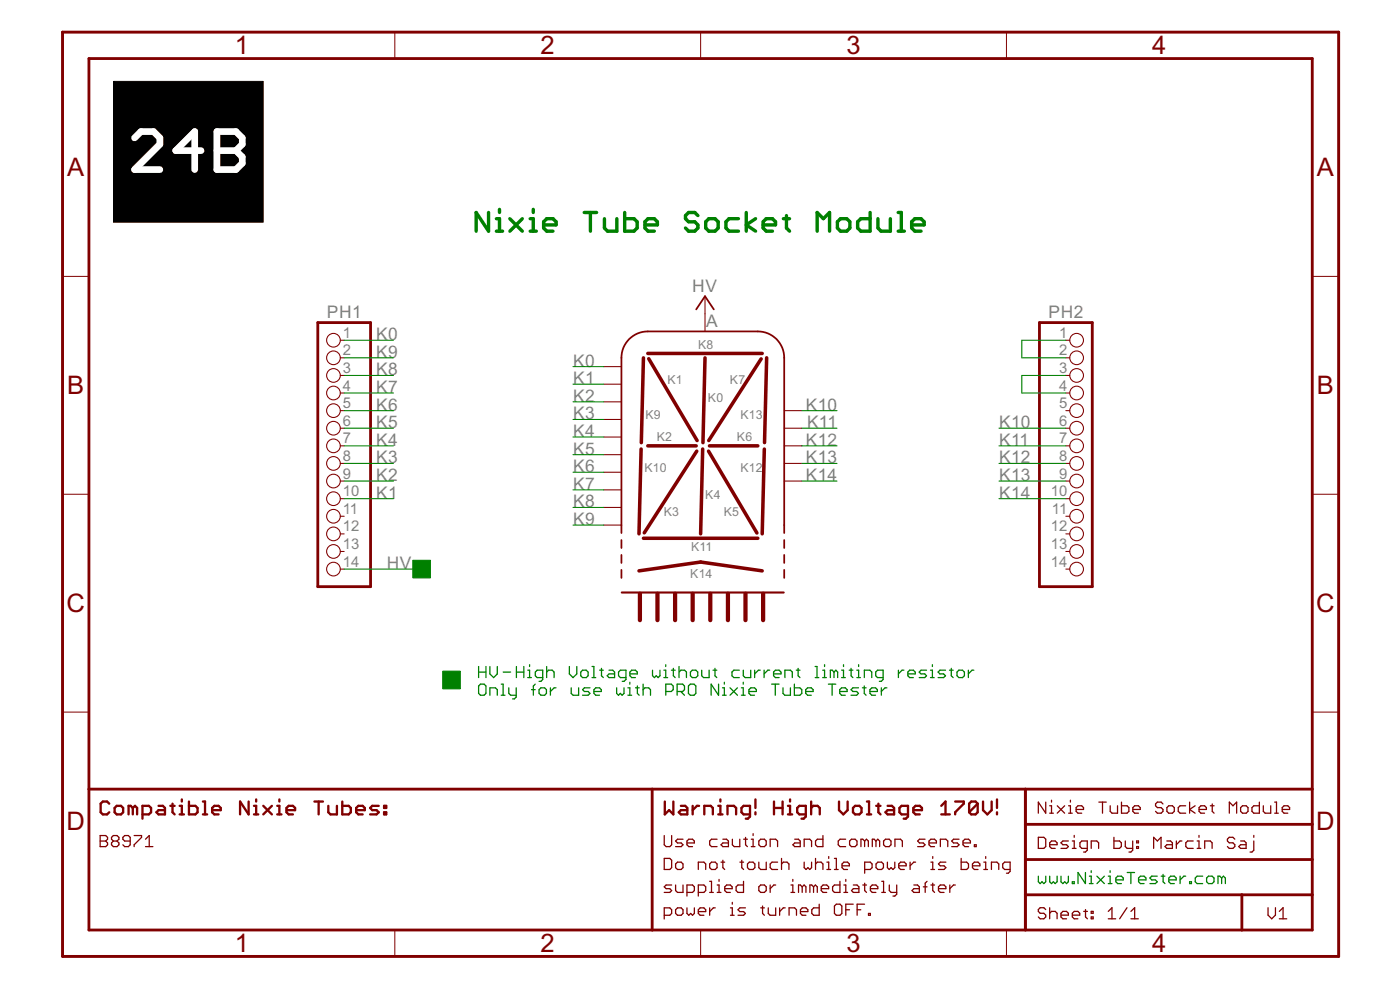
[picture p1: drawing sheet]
<svg xmlns="http://www.w3.org/2000/svg" width="420mm" height="297mm" viewBox="0 0 420 297" stroke-linecap="round" stroke-linejoin="round" font-family="sans-serif">
<path d="M18.8 9.6h383v277.4h-383zM26.7 17.6h367.1v261.4h-367.1zM95.4 96.8h15.8v79.2h-15.8zM312 96.8h15.8v79.2h-15.8zM26.7 236.8h367.1M195.7 236.8v42.2M307.7 236.8v42.2M307.7 247.3h86.1M307.7 257.9h86.1M307.7 268.5h86.1M372.7 268.5v10.5" fill="none" stroke="#800000" stroke-width=".85"/>
<g fill="none" stroke="#800000" stroke-width=".38">
<path d="M30.1 252.3h1.6M30.1 250.7h1.6l.6 .5v.6l-.6 .5 .6 .6v.6l-.6 .5h-1.6zM34 252.3h1.1M34 252.3l-.5 .6v.6l.5 .5h1.1l.6-.5v-.6l-.6-.6M34 252.3l-.5-.5v-.6l.5-.5h1.1l.6 .5v.6l-.6 .5M39.1 252.3h-1.7l-.5-.5v-.6l.5-.5h1.1l.6 .5v2.3l-.6 .5h-1.1l-.5-.5M40.3 250.7h2.2v.5l-2.2 2.3v.5M43.7 254h2.2M43.7 251.8l1.1-1.1v3.3M199.3 250.7v2.8l.6 .5h1.1l.6-.5v-2.8M199.3 257.6h1.7l.6 .5v2.2l-.6 .6h-1.7zM202.8 259.2l.5-.5h1.1l.6 .5v1.1l-.6 .6h-1.1l-.5-.6z"/>
<path d="M205 251.8h-1.7l-.5 .5 .5 .6h1.1l.6 .6-.6 .5h-1.6M206.2 252.9h2.2v-.6l-.6-.5h-1.1l-.5 .5v1.2l.5 .5h1.1M213 259.2l.5-.5h1.2l.5 .5v1.1l-.5 .6h-1.2l-.5-.6zM215.2 251.8h-1.7l-.5 .5v1.2l.5 .5h1.7M216.4 258.7h1.1M216.9 251.8h1.1l.6 .5v1.7h-1.7l-.5-.5 .5-.6h1.7M216.9 258.1v2.2l.6 .6M219.8 251.8v1.7l.5 .5h1.7v-2.2M222.1 258.7h1.1M222.6 258.1v2.2l.6 .6M223.2 251.8h1.1M223.8 251.2v2.3l.5 .5"/>
<path d="M224.3 259.2l.6-.5h1.1l.5 .5v1.1l-.5 .6h-1.1l-.6-.6zM225.5 254h1.1M225.5 251.8h.5v2.2M226 250.1v.6M227.7 252.3l.6-.5h1.1l.6 .5v1.2l-.6 .5h-1.1l-.6-.5zM227.7 258.7v1.6l.6 .6h1.7v-2.2M231.1 254v-2.2h1.7l.6 .5v1.7M233.4 258.7h-1.7l-.6 .5v1.1l.6 .6h1.7M234.5 259.2l.6-.5h1.1l.6 .5v1.7M234.5 257.6v3.3M238.5 251.8h1.1l.6 .5v1.7h-1.7l-.5-.5 .5-.6h1.7M241.3 254v-2.2h1.7l.6 .5v1.7"/>
<path d="M241.3 258.7v1.6l.6 .6 .6-.6 .5 .6 .6-.6v-1.6M244.8 259.2l.5-.5h1.1l.6 .5v1.7M244.8 257.6v3.3M247 250.7v3.3h-1.7l-.5-.5v-1.2l.5-.5h1.7M248.2 258.7h.5v2.2M248.7 257v.6M250.4 257.6h.6v3.3M252.7 259.8h2.2v-.6l-.5-.5h-1.1l-.6 .5v1.1l.6 .6h1.1M253.8 251.8h-1.7l-.5 .5v1.2l.5 .5h1.7M255 252.3l.5-.5h1.1l.6 .5v1.2l-.6 .5h-1.1l-.5-.5zM259.5 252.3l-.6-.5h-.5v2.2M259.5 252.3v1.7"/>
<path d="M259.5 252.3l.5-.5 .6 .5v1.7M262.9 252.3l-.6-.5h-.5v2.2M262.9 252.3v1.7M262.9 252.3l.5-.5 .6 .5v1.7M263.5 258.7h1.1l.5 .5v1.1l-.5 .6h-1.1l-.6-.6v-1.1zM265.2 252.3l.5-.5h1.1l.6 .5v1.2l-.6 .5h-1.1l-.5-.5zM266.3 258.7v1.6l.6 .6 .5-.6 .6 .6 .5-.6v-1.6M268.6 254v-2.2h1.7l.5 .5v1.7M269.7 259.8h2.2v-.6l-.5-.5h-1.1l-.6 .5v1.1l.6 .6h1.1M273.1 258.7v2.2M274.8 258.7h-.6l-1.1 1.1M277.6 251.8h-1.7l-.5 .5 .5 .6h1.2l.5 .6-.5 .5h-1.7"/>
<path d="M278.8 252.9h2.2v-.6l-.5-.5h-1.1l-.6 .5v1.2l.6 .5h1.1M279.4 258.7h.5v2.2M279.9 257v.6M282.2 254v-2.2h1.7l.5 .5v1.7M283.9 258.7h-1.7l-.6 .5 .6 .6h1.1l.6 .5-.6 .6h-1.7M287.8 251.8h-1.6l-.6 .5 .6 .6h1.1l.5 .6-.5 .5h-1.7M288.5 257.6v3.3h1.6l.6-.6v-1.1l-.6-.5h-1.6M289 252.9h2.2v-.6l-.5-.5h-1.1l-.6 .5v1.2l.6 .5h1.1M291.8 259.8h2.3v-.6l-.6-.5h-1.1l-.6 .5v1.1l.6 .6h1.1M292.4 253.5h.6v.5h-.6zM295.3 258.7h.5v2.2M295.8 257v.6"/>
<path d="M311.6 251.2h1.7l.5 .6v2.2l-.5 .6h-1.7zM313.8 240.7v3.3l-2.2-3.3v3.3M315 241.8h.6v2.2M315 244h1.1M315 253.4h2.2v-.5l-.5-.6h-1.1l-.6 .6v1.1l.6 .6h1.1M315.6 240.1v.6M317.3 241.8l2.2 2.2M319.5 241.8l-2.2 2.2M320.6 252.3h-1.6l-.6 .6 .6 .5h1.1l.5 .6-.5 .6h-1.7M320.7 241.8h.5v2.2M320.7 244h1.1M321.2 240.1v.6"/>
<path d="M321.8 254.6h1.1M321.8 252.3h.6v2.3M322.4 250.7v.5M323 242.9h2.2v-.6l-.6-.5h-1.1l-.5 .5v1.1l.5 .6h1.1M326.3 254.6h-1.6l-.6-.6v-1.1l.6-.6h1.6v2.8l-.5 .6h-.6M327.5 254.6v-2.3h1.7l.5 .6v1.7M329.8 240.7h2.2M330.9 240.7v3.3M333.2 241.8v1.6l.5 .6h1.7v-2.2M334.3 251.2v3.4h1.7l.5-.6v-1.1l-.5-.6h-1.7M336.6 240.7v3.3h1.6l.6-.6v-1.1l-.6-.5h-1.6M337.7 252.3v1.7l.6 .6h1.6"/>
<path d="M339.9 252.3v2.8l-.5 .6h-.6M340 242.9h2.2v-.6l-.5-.5h-1.2l-.5 .5v1.1l.5 .6h1.2M341.1 254h.6v.6h-.6zM341.1 252.3h.6v.6h-.6zM346.2 254.6v-3.4l1.1 1.1 1.1-1.1v3.4M349 241.2l-.5-.5h-1.2l-.5 .5v.6l.5 .5h1.2l.5 .6v.5l-.5 .6h-1.2l-.5-.6M350.2 252.3h1.1l.6 .6v1.7h-1.7l-.6-.6 .6-.6h1.7M350.8 241.8h1.1l.5 .5v1.1l-.5 .6h-1.1l-.6-.6v-1.1zM353 252.3v2.3M354.7 252.3h-.6l-1.1 1.1M355.8 241.8h-1.6l-.6 .5v1.1l.6 .6h1.6M357 240.7v3.3"/>
<path d="M358.1 252.3h-1.7l-.5 .6v1.1l.5 .6h1.7M358.7 241.8l-1.7 1.1 1.7 1.1M359.3 252.3h.5v2.3M359.3 254.6h1.1M359.8 250.7v.5M359.9 242.9h2.2v-.6l-.6-.5h-1.1l-.5 .5v1.1l.5 .6h1.1M361.5 254.6v-2.3h1.7l.6 .6v1.7M363.2 241.8h1.2M363.8 241.2v2.2l.6 .6M368.9 244v-3.3l1.1 1.1 1.1-1.1v3.3M370.6 251.8l-.6-.6h-1.1l-.5 .6v.5l.5 .6h1.1l.6 .5v.6l-.6 .6h-1.1l-.5-.6M372.3 242.3l.6-.5h1.1l.5 .5v1.1l-.5 .6h-1.1l-.6-.6z"/>
<path d="M372.3 252.3h1.1l.6 .6v1.7h-1.7l-.5-.6 .5-.6h1.7M376.3 252.3v2.8l-.6 .6h-.5M376.3 250.7v.5M378 240.7v3.3h-1.7l-.6-.6v-1.1l.6-.5h1.7M379.1 241.8v1.6l.6 .6h1.7v-2.2M382.5 244h1.1M382.5 240.7h.6v3.3M384.8 242.9h2.2v-.6l-.5-.5h-1.1l-.6 .5v1.1l.6 .6h1.1M199.3 274.6h1.7l.6-.5v-1.1l-.6-.6h-1.7v3.3M201.6 265.5h-1.7l-.6 .6 .6 .5h1.1l.6 .6-.6 .6h-1.7M202.8 265.5v1.7l.5 .6h1.7v-2.3M203.3 272.4h1.1l.6 .6v1.1l-.6 .5h-1.1l-.5-.5v-1.1z"/>
<path d="M206.2 267.8h1.6l.6-.6v-1.1l-.6-.6h-1.6v3.4M206.2 272.4v1.7l.5 .5 .6-.5 .5 .5 .6-.5v-1.7M209.6 260.9v-2.2h1.6l.6 .5v1.7M209.6 267.8h1.6l.6-.6v-1.1l-.6-.6h-1.6v3.4M209.6 273.5h2.2v-.5l-.6-.6h-1.1l-.5 .6v1.1l.5 .5h1.1M213 272.4v2.2M213 267.8h1.1M213 264.4h.5v3.4M214.7 272.4h-.6l-1.1 1.1M215.2 267.8h1.2M215.2 265.5h.6v2.3M215.8 263.9v.5"/>
<path d="M217.5 266.6h2.2v-.5l-.5-.6h-1.1l-.6 .6v1.1l.6 .6h1.1M219.2 272.4h.6v2.2M219.2 274.6h1.1M219.8 270.7v.6M223.1 264.4v3.4h-1.6l-.6-.6v-1.1l.6-.6h1.6M223.7 272.4h-1.7l-.5 .6 .5 .5h1.2l.5 .6-.5 .5h-1.7M227.7 266.1l.6-.6h1.1l.6 .6v1.1l-.6 .6h-1.1l-.6-.6zM228.3 272.4h1.1M228.9 271.8v2.3l.5 .5M230.6 272.4v1.7l.5 .5h1.7v-2.2M231.1 265.5v2.3M232.8 265.5h-.6l-1.1 1.1"/>
<path d="M234 272.4v2.2M235.6 272.4h-.5l-1.1 1.1M236.8 274.6v-2.2h1.7l.5 .6v1.6M237.4 267.8h1.1M237.4 265.5h.5v2.3M237.9 263.9v.5M240.2 273.5h2.2v-.5l-.5-.6h-1.1l-.6 .6v1.1l.6 .5h1.1M240.7 266.1l-.5-.6h-.6v2.3M240.7 266.1v1.7M240.7 266.1l.6-.6 .6 .6v1.7M244.2 266.1l-.6-.6h-.5v2.3M244.2 266.1v1.7"/>
<path d="M244.2 266.1l.5-.6 .6 .6v1.7M245.9 271.3v3.3h-1.7l-.6-.5v-1.1l.6-.6h1.7M246.5 266.6h2.2v-.5l-.6-.6h-1.1l-.5 .6v1.1l.5 .6h1.1M248.2 260.9h1.1M250.4 260.9h1.1M250.4 271.8l.6-.5h1.1l.5 .5v2.3l-.5 .5h-1.1l-.6-.5zM252.1 264.4v3.4h-1.7l-.5-.6v-1.1l.5-.6h1.7M253.3 267.8h1.1M253.3 265.5h.5v2.3M253.8 263.9v.5M253.8 273h1.2M256.1 271.3h-2.3v3.3"/>
<path d="M256.1 265.5h1.1l.6 .6v1.7h-1.7l-.6-.6 .6-.6h1.7M257.2 273h1.1M258.9 265.5h1.2M259.5 271.3h-2.3v3.3M259.5 260.9h1.7l.5-.6v-1.1l-.5-.5h-1.7v3.3M259.5 265v2.2l.6 .6M260.6 274.1h.6v.5h-.6zM261.2 266.6h2.2v-.5l-.5-.6h-1.1l-.6 .6v1.1l.6 .6h1.1M264.6 264.4h.6v3.4M264.6 267.8h1.1M266.9 265.5v1.7l.5 .6h1.7M269.1 265.5v2.8l-.6 .6h-.5"/>
<path d="M274.3 265.5h1.1l.5 .6v1.7h-1.6l-.6-.6 .6-.6h1.6M277.1 266.1h1.1M278.2 264.4l-.5 .6v2.8M279.4 260.9h1.1M279.4 265.5h1.1M279.9 265v2.2l.6 .6M281.6 266.6h2.3v-.5l-.6-.6h-1.1l-.6 .6v1.1l.6 .6h1.1M285.1 265.5v2.3M286.7 265.5h-.5l-1.1 1.1M295.3 260.9h1.1M297.5 260.9v-2.2h1.7l.5 .5v1.7M303.1 260.9h-1.6l-.6-.6v-1.1l.6-.5h1.6v2.8l-.5 .5h-.6"/>
<path d="M313.8 272.9l-.5-.5h-1.1l-.6 .5v.6l.6 .5h1.1l.5 .6v.5l-.5 .6h-1.1l-.6-.6M315 272.4v3.3M315 274l.6-.5h1.1l.5 .5v1.7M318.4 274.6h2.2v-.6l-.5-.5h-1.1l-.6 .5v1.1l.6 .6h1.1M321.8 274.6h2.2v-.6l-.5-.5h-1.1l-.6 .5v1.1l.6 .6h1.1M325.2 273.5h1.1M325.8 272.9v2.2l.5 .6M327.5 273.5h.6v.5h-.6zM327.5 275.1h.6v.6h-.6zM332.6 275.7h2.2M332.6 273.5l1.1-1.1v3.3M338.2 272.4l-2.2 3.3"/>
<path d="M339.4 275.7h2.2M339.4 273.5l1.1-1.1v3.3M380.6 272.4v2.2l1.1 1.1 1.1-1.1v-2.2M383.9 273.5l1.2-1.1v3.3M383.9 275.7h2.3"/>
</g>
<g fill="none" stroke="#800000" stroke-width=".7">
<path d="M54.6 239.9v.6M76.9 239.9v.6M83.8 239.9v.6M216.2 239.9v.6M226.7 239.9v2.5M237.1 239.9v.6M299.2 239.9v2.5M32.8 241.1l-.7-.6h-1.2l-.7 .6v2.6l.7 .6h1.2l.7-.6M35 241.8h1.3l.7 .6v1.3l-.7 .6h-1.3l-.6-.6v-1.3zM39.9 242.4l-.7-.6h-.6v2.5M39.9 242.4v1.9M39.9 242.4l.6-.6 .6 .6v1.9"/>
<path d="M42.8 244.3h1.9l.6-.6v-1.3l-.6-.6h-1.9v3.8M47.6 241.8h1.3l.6 .6v1.9h-1.9l-.7-.6 .7-.6h1.9M51.1 241.8h1.3M51.8 241.1v2.6l.6 .6M53.9 241.8h.7v2.5M53.9 244.3h1.3M56.7 240.5v3.8h1.9l.7-.6v-1.3l-.7-.6h-1.9M60.9 244.3h1.3M60.9 240.5h.6v3.8M63.7 243.1h2.6v-.7l-.7-.6h-1.3l-.6 .6v1.3l.6 .6h1.3M74.6 240.5v3.8l-2.5-3.8v3.8M76.2 241.8h.7v2.5"/>
<path d="M76.2 244.3h1.3M79 241.8l2.6 2.5M81.6 241.8l-2.6 2.5M83.2 241.8h.6v2.5M83.2 244.3h1.3M86 243.1h2.6v-.7l-.7-.6h-1.3l-.6 .6v1.3l.6 .6h1.3M94.4 240.5h2.5M95.6 240.5v3.8M98.5 241.8v1.9l.7 .6h1.9v-2.5M102.7 240.5v3.8h1.9l.7-.6v-1.3l-.7-.6h-1.9M106.9 243.1h2.6v-.7l-.7-.6h-1.3l-.6 .6v1.3l.6 .6h1.3M113.7 241.8h-2l-.6 .6 .6 .7h1.3l.7 .6-.7 .6h-1.9"/>
<path d="M115.3 241.8h.6v.6h-.6zM115.3 243.7h.6v.6h-.6zM199.5 240.5v3.8l1.3-1.2 1.3 1.2v-3.8M204.3 241.8h1.3l.7 .6v1.9h-2l-.6-.6 .6-.6h2M207.9 241.8v2.5M209.8 241.8h-.6l-1.3 1.3M211.4 244.3v-2.5h1.9l.6 .6v1.9M215.6 241.8h.6v2.5M215.6 244.3h1.2M218.3 244.3v-2.5h2l.6 .6v1.9M225.1 244.3h-1.9l-.7-.6v-1.3l.7-.6h1.9v3.2l-.6 .6h-.7M226.7 243.7v.6"/>
<path d="M232.3 240.5v3.8M232.3 242.4h2.6M234.9 240.5v3.8M236.5 241.8h.6v2.5M236.5 244.3h1.2M241.8 244.3h-1.9l-.7-.6v-1.3l.7-.6h1.9v3.2l-.6 .6h-.7M243.4 242.4l.7-.6h1.3l.6 .6v1.9M243.4 240.5v3.8M251.8 240.5v2.6l1.3 1.2 1.3-1.2v-2.6M256.6 241.8h1.3l.7 .6v1.3l-.7 .6h-1.3l-.6-.6v-1.3zM260.2 244.3h1.3M260.2 240.5h.6v3.8"/>
<path d="M263 241.8h1.2M263.6 241.1v2.6l.6 .6M266.4 241.8h1.3l.6 .6v1.9h-1.9l-.7-.6 .7-.6h1.9M272.5 244.3h-1.9l-.7-.6v-1.3l.7-.6h1.9v3.2l-.6 .6h-.7M274.1 243.1h2.6v-.7l-.7-.6h-1.2l-.7 .6v1.3l.7 .6h1.2M282.5 244.3h2.6M282.5 241.8l1.3-1.3v3.8M286.7 240.5h2.5v.6l-2.5 2.6v.6M293.4 241.1v2.6l-.6 .6h-1.3l-.6-.6M293.4 241.1l-.6-.6h-1.3l-.6 .6v2.6M293.4 241.1l-2.5 2.6M295 240.5v2.6l1.3 1.2 1.3-1.2v-2.6"/>
<path d="M299.2 243.7v.6"/>
</g>
<path d="M192 178.1v8M197.3 178.1v8M202.6 178.1v8M207.9 178.1v8M213.2 178.1v8M218.5 178.1v8M223.7 178.1v8M229 178.1v8" fill="none" stroke="#800000" stroke-width="1.3"/>
<path d="M18.8 9.6h383v277.4h-383zM186.6 177.8h48.6" fill="none" stroke="#800000" stroke-width=".63"/>
<g fill="none" stroke="#800000" stroke-width=".32">
<path d="M211.6 88.9v10.5M102.1 102.1h1.2M102.1 107.4h1.2M102.1 112.6h1.2M102.1 117.9h1.2M181.2 110h5.3M181.2 115.3h5.3M319.9 102.1h1.1M319.9 107.4h1.1M319.9 112.6h1.1M319.9 117.9h1.1M102.1 123.2h1.2"/>
<path d="M102.1 128.5h1.2M102.1 133.8h1.2M102.1 139h1.2M181.2 120.6h5.3M181.2 125.9h5.3M181.2 131.1h5.3M181.2 136.4h5.3M235.4 123.2h5.2M235.4 128.5h5.2M235.4 133.8h5.2M235.4 139h5.2M319.9 123.2h1.1"/>
<path d="M319.9 128.5h1.1M319.9 133.8h1.1M319.9 139h1.1M102.1 144.3h1.2M102.1 149.6h1.2M102.1 154.9h1.2M181.2 141.7h5.3M181.2 147h5.3M181.2 152.3h5.3M181.2 157.5h5.3M235.4 144.3h5.2M319.9 144.3h1.1"/>
<path d="M319.9 149.6h1.1M319.9 154.9h1.1M102.1 160.2h1.2M102.1 165.5h1.2M102.1 170.8h1.2M319.9 160.2h1.1M319.9 165.5h1.1M319.9 170.8h1.1"/>
<circle cx="100.1" cy="112.6" r="2.05"/>
<circle cx="100.1" cy="117.9" r="2.05"/>
<circle cx="100.1" cy="102.1" r="2.05"/>
<circle cx="100.1" cy="107.4" r="2.05"/>
<circle cx="323.1" cy="117.9" r="2.05"/>
<circle cx="323.1" cy="102.1" r="2.05"/>
<circle cx="323.1" cy="107.4" r="2.05"/>
<circle cx="323.1" cy="112.6" r="2.05"/>
<circle cx="100.1" cy="128.5" r="2.05"/>
<circle cx="100.1" cy="133.8" r="2.05"/>
<circle cx="100.1" cy="123.2" r="2.05"/>
<circle cx="100.1" cy="139" r="2.05"/>
<circle cx="323.1" cy="128.5" r="2.05"/>
<circle cx="323.1" cy="123.2" r="2.05"/>
<circle cx="323.1" cy="133.8" r="2.05"/>
<circle cx="323.1" cy="139" r="2.05"/>
<circle cx="100.1" cy="154.9" r="2.05"/>
<circle cx="100.1" cy="149.6" r="2.05"/>
<circle cx="100.1" cy="144.3" r="2.05"/>
<circle cx="323.1" cy="154.9" r="2.05"/>
<circle cx="323.1" cy="144.3" r="2.05"/>
<circle cx="323.1" cy="149.6" r="2.05"/>
<circle cx="100.1" cy="170.8" r="2.05"/>
<circle cx="100.1" cy="160.2" r="2.05"/>
<circle cx="100.1" cy="165.5" r="2.05"/>
<circle cx="323.1" cy="170.8" r="2.05"/>
<circle cx="323.1" cy="160.2" r="2.05"/>
<circle cx="323.1" cy="165.5" r="2.05"/>
</g>
<g fill="none" stroke="#800000" stroke-width=".3">
<path d="M26.7 17.6h367.1v261.4h-367.1zM118.5 9.6v8M210.3 9.6v8M302 9.6v8M18.8 82.9h7.9M393.8 82.9h8M18.8 148.3h7.9M393.8 148.3h8M18.8 213.7h7.9M393.8 213.7h8M308 236.8v42.2M393.8 236.8h-198.1v42.2"/>
<path d="M308 257.9h85.8M308 247.3h85.8M118.5 279v8M210.3 279v8M302 279v8M308 268.5h85.8M372.7 268.5v10.5"/>
</g>
<g fill="none" stroke="#800000" stroke-width="1.1">
<path d="M193.1 107.4l-.6 25.4M194.4 106h34.3M194.7 107.6l14.5 24.6M211.6 107.4l-.6 25.4M228.4 107.7l-15.7 24.5M230.1 107.4l-.7 25.4M192.4 134.7l-.6 25.5M194.4 133.8h14.5M209.1 135.4l-15.7 24.5M210.9 134.7l-.6 25.5M212.6 135.4l14.6 24.5M212.9 133.8h14.5"/>
<path d="M229.4 134.7l-.7 25.5M191.8 171.3l18.5-2.7 18.4 2.7M193.1 161.5h34.3"/>
</g>
<path d="M208.9 92.8l2.7-3.9 2.6 3.9M186.5 159.9v-52.5a7.9 7.9 0 0 1 7.9-8h33a7.9 7.9 0 0 1 8 8v52.5M186.5 162v2.4M186.5 166.5v2.4M186.5 171v2.4M235.4 162v2.4M235.4 166.5v2.4M235.4 171v2.4" fill="none" stroke="#800000" stroke-width=".53"/>
<g fill="#008000" stroke="#008000" stroke-width=".3">
<path d="M123.9 168.1h5.3v5.3h-5.3z"/>
<path d="M132.9 201.4h5.3v5.3h-5.3z"/>
</g>
<g fill="none" stroke="#008000" stroke-width="1">
<path d="M146.6 63.8v5.6l-3.7-5.6v5.6M149 65.6h.9v3.8M149 69.4h1.8M149.9 62.8v1M153 65.6l3.8 3.8M156.8 65.6l-3.8 3.8M159.1 65.6h.9v3.8M159.1 69.4h1.9M160 62.8v1M163.2 67.5h3.7v-1l-1-.9h-1.8l-.9 .9v1.9l.9 1h1.8M175.3 63.8h3.7M177.2 63.8v5.6"/>
<path d="M181.4 65.6v2.8l.9 1h2.8v-3.8M187.5 63.8v5.6h2.8l.9-1v-1.9l-.9-.9h-2.8M193.5 67.5h3.8v-1l-.9-.9h-1.9l-1 .9v1.9l1 1h1.9M209.4 64.7l-.9-.9h-1.8l-1 .9v.9l1 .9h1.8l.9 1v.9l-.9 1h-1.8l-1-1M212.7 65.6h1.9l.9 .9v1.9l-.9 1h-1.9l-.9-1v-1.9zM221.6 65.6h-2.8l-.9 .9v1.9l.9 1h2.8M224 63.8v5.6M226.8 65.6l-2.8 1.9 2.8 1.9M229 67.5h3.7v-1l-.9-.9h-1.8l-1 .9v1.9l1 1h1.8M235.1 65.6h1.9M236 64.7v3.7l1 1M245.2 69.4v-5.6l1.9 1.8 1.9-1.8v5.6"/>
<path d="M252.2 65.6h1.9l1 .9v1.9l-1 1h-1.9l-.9-1v-1.9zM261.1 63.8v5.6h-2.8l-.9-1v-1.9l.9-.9h2.8M263.5 65.6v2.8l.9 1h2.8v-3.8M269.6 69.4h1.8M269.6 63.8h.9v5.6M273.6 67.5h3.7v-1l-.9-.9h-1.8l-1 .9v1.9l1 1h1.8"/>
</g>
<g fill="none" stroke="#008000" stroke-width=".38">
<path d="M143.6 200v3.3M145.8 200v3.3M147 200v2.2l1.1 1.1 1.1-1.1v-2.2M155 200v3.3M157.2 200v3.3M158.9 199.4v.6M164.1 200v3.3M170.9 200v2.2l1.1 1.1 1.1-1.1v-2.2M177.7 200h.5v3.3M199.8 199.4v.6M203.8 200v3.3M244.6 200h.6v3.3"/>
<path d="M247.5 199.4v.6M253.2 199.4v.6M257.7 199.4v.6M279.8 199.4v.6M143.6 201.7h2.2M144.2 205.3h1.1l.5 .5v2.2l-.5 .6h-1.1l-.6-.6v-2.2zM147 208.6v-2.2h1.7l.5 .5v1.7M150.4 205.3h.6v3.3M150.4 208.6h1.2M151 201.7h2.2M152.7 206.4v1.6l.6 .6h1.6M154.9 206.4v2.7l-.5 .6h-.6"/>
<path d="M155 201.7h2.2M158.4 201.1h.5v2.2M158.4 203.3h1.1M159.5 206.9h1.1M160.6 205.3l-.5 .5v2.8M161.8 206.9l.5-.5h1.1l.6 .5v1.1l-.6 .6h-1.1l-.5-.6zM162.9 203.3h-1.7l-.5-.5v-1.1l.5-.6h1.7v2.8l-.6 .5h-.5M164.1 201.7l.5-.6h1.1l.6 .6v1.6M165.2 206.4v2.2M166.9 206.4h-.6l-1.1 1.1M171.4 206.4v1.6l.6 .6h1.7v-2.2M174.8 201.1h1.1l.6 .6v1.1l-.6 .5h-1.1l-.5-.5v-1.1z"/>
<path d="M177.1 206.4h-1.7l-.6 .5 .6 .6h1.1l.6 .5-.6 .6h-1.7M177.7 203.3h1.1M178.2 207.5h2.3v-.6l-.6-.5h-1.1l-.6 .5v1.1l.6 .6h1.1M180 201.1h1.1M180.5 200.5v2.3l.6 .5M182.8 201.1h1.1l.5 .6v1.6h-1.6l-.6-.5 .6-.6h1.6M185.1 206.4v1.6l.5 .6 .6-.6 .5 .6 .6-.6v-1.6M187.9 203.3h-1.7l-.6-.5v-1.1l.6-.6h1.7v2.8l-.6 .5h-.6M188.4 208.6h1.2M188.4 206.4h.6v2.2M189 204.7v.6M189 202.2h2.3v-.5l-.6-.6h-1.1l-.6 .6v1.1l.6 .5h1.1"/>
<path d="M190.7 206.4h1.1M191.3 205.8v2.2l.5 .6M193 206.9l.5-.5h1.2l.5 .5v1.7M193 205.3v3.3M195.8 201.1v1.7l.6 .5 .6-.5 .5 .5 .6-.5v-1.7M199.2 201.1h.6v2.2M199.2 203.3h1.2M199.8 207.5h1.7l.5-.6v-1.1l-.5-.5h-1.7v3.3M201.5 201.1h1.1M202.1 200.5v2.3l.5 .5M203.2 207.5h1.7l.5-.6v-1.1l-.5-.5h-1.7v3.3M203.8 201.7l.5-.6h1.1l.6 .6v1.6"/>
<path d="M204.3 207.5l1.1 1.1M206.6 205.8l.6-.5h1.1l.5 .5v2.2l-.5 .6h-1.1l-.6-.6zM207.8 201.1h1.1l.5 .6v1.1l-.5 .5h-1.1l-.6-.5v-1.1zM210.6 201.1v1.7l.6 .5h1.6v-2.2M214 201.1h1.1M214.6 200.5v2.3l.5 .5M215.6 205.3v3.3l-2.2-3.3v3.3M216.8 208.6h1.1M216.8 206.4h.6v2.2M217.4 204.7v.6M219.1 206.4l2.2 2.2M221.3 206.4l-2.2 2.2"/>
<path d="M221.9 201.1h-1.7l-.5 .6v1.1l.5 .5h1.7M222.5 208.6h1.1M222.5 206.4h.6v2.2M223.1 204.7v.6M223.1 201.1v1.7l.5 .5h1.7v-2.2M224.8 207.5h2.2v-.6l-.6-.5h-1.1l-.5 .5v1.1l.5 .6h1.1M226.5 201.1v2.2M228.2 201.1h-.6l-1.1 1.1M229.3 201.1v2.2M231 201.1h-.6l-1.1 1.1M231.6 205.3h2.2M232.2 202.2h2.2v-.5l-.6-.6h-1.1l-.5 .6v1.1l.5 .5h1.1"/>
<path d="M232.7 205.3v3.3M235 206.4v1.6l.5 .6h1.7v-2.2M235.6 203.3v-2.2h1.6l.6 .6v1.6M238.4 205.3v3.3h1.7l.5-.6v-1.1l-.5-.5h-1.7M239 201.1h1.1M239.5 200.5v2.3l.6 .5M241.8 207.5h2.2v-.6l-.5-.5h-1.1l-.6 .5v1.1l.6 .6h1.1M244.6 203.3h1.1M246.9 201.1h.6v2.2M246.9 203.3h1.1M248.6 205.3h2.2M249.7 205.3v3.3"/>
<path d="M250.3 201.7l-.6-.6h-.5v2.2M250.3 201.7v1.6M250.3 201.7l.5-.6 .6 .6v1.6M252 207.5h2.2v-.6l-.5-.5h-1.1l-.6 .5v1.1l.6 .6h1.1M252.6 201.1h.6v2.2M252.6 203.3h1.1M254.9 201.1h1.1M255.4 200.5v2.3l.6 .5M257.1 201.1h.6v2.2M257.1 203.3h1.1M257.6 206.4h-1.6l-.6 .5 .6 .6h1.1l.5 .5-.5 .6h-1.7M258.8 206.4h1.1"/>
<path d="M259.4 205.8v2.2l.5 .6M259.4 203.3v-2.2h1.7l.5 .6v1.6M261.1 207.5h2.2v-.6l-.5-.5h-1.2l-.5 .5v1.1l.5 .6h1.2M264.5 206.4v2.2M265 203.3h-1.6l-.6-.5v-1.1l.6-.6h1.6v2.8l-.5 .5h-.6M266.2 206.4h-.6l-1.1 1.1M269.6 201.1v2.2M271.3 201.1h-.6l-1.1 1.1M272.5 202.2h2.2v-.5l-.6-.6h-1.1l-.5 .6v1.1l.5 .5h1.1M278.1 201.1h-1.7l-.5 .6 .5 .5h1.1l.6 .6-.6 .5h-1.6M279.3 201.1h.5v2.2M279.3 203.3h1.1"/>
<path d="M283.8 201.1h-1.7l-.6 .6 .6 .5h1.1l.6 .6-.6 .5h-1.7M284.9 201.1h1.1M285.5 200.5v2.3l.5 .5M287.8 201.1h1.1l.5 .6v1.1l-.5 .5h-1.1l-.6-.5v-1.1zM290.6 201.1v2.2M292.3 201.1h-.6l-1.1 1.1M311.6 262.9v1.7l.6 .5 .5-.5 .6 .5 .5-.5v-1.7M315 262.9v1.7l.6 .5 .5-.5 .6 .5 .5-.5v-1.7M318.4 262.9v1.7l.6 .5 .5-.5 .6 .5 .5-.5v-1.7M321.8 264.6h.6v.5h-.6zM325.8 261.8v3.3l-2.3-3.3v3.3M326.9 265.1h1.1"/>
<path d="M326.9 262.9h.6v2.2M327.5 261.2v.6M329.2 262.9l2.2 2.2M331.4 262.9l-2.2 2.2M332.6 265.1h1.1M332.6 262.9h.6v2.2M333.2 261.2v.6M334.9 264h2.2v-.6l-.6-.5h-1.1l-.5 .5v1.2l.5 .5h1.1M338.3 261.8h2.2M339.4 261.8v3.3M341.7 264h2.2v-.6l-.6-.5h-1.1l-.5 .5v1.2l.5 .5h1.1M347.3 262.9h-1.6l-.6 .5 .6 .6h1.1l.5 .6-.5 .5h-1.7"/>
<path d="M348.5 262.9h1.1M349.1 262.3v2.3l.5 .5M350.8 264h2.2v-.6l-.6-.5h-1.1l-.5 .5v1.2l.5 .5h1.1M354.2 262.9v2.2M355.8 262.9h-.5l-1.1 1.1M357 264.6h.6v.5h-.6zM360.9 262.9h-1.6l-.6 .5v1.2l.6 .5h1.6M362.1 263.4l.6-.5h1.1l.5 .5v1.2l-.5 .5h-1.1l-.6-.5zM366.6 263.4l-.5-.5h-.6v2.2M366.6 263.4v1.7M366.6 263.4l.6-.5 .5 .5v1.7"/>
</g>
<g fill="none" stroke="#008000" stroke-width=".32">
<path d="M103.3 102.1h14.8M103.3 107.4h14.8M103.3 112.6h14.8M103.3 117.9h14.8M172 110h9.2M172 115.3h9.2M319.9 102.1h-13.2v5.3h13.2M319.9 112.6h-13.2v5.3h13.2M103.3 123.2h14.8M103.3 128.5h14.8M103.3 133.8h14.8M103.3 139h14.8"/>
<path d="M172 136.4h9.2M172 131.1h9.2M172 125.9h9.2M172 120.6h9.2M240.6 123.2h10.6M240.6 128.5h10.6M240.6 133.8h10.6M240.6 139h10.6M299.8 128.5h20.1M299.8 133.8h20.1M299.8 139h20.1M103.3 144.3h14.8"/>
<path d="M103.3 149.6h14.8M172 157.5h9.2M172 152.3h9.2M172 147h9.2M172 141.7h9.2M240.6 144.3h10.6M299.8 144.3h20.1M299.8 149.6h20.1M103.3 170.8h23.2"/>
</g>
<path d="M34.1 24.4h44.9v42.3h-44.9z" fill="#000" stroke="#000" stroke-width=".3"/>
<path d="M65.1 39.5h5.7l1.9 1.9v1.9l-1.9 1.9 1.9 1.9v1.9l-1.9 1.9h-5.7zM40.4 41.4l1.9-1.9h3.8l1.9 1.9v1.9l-7.6 7.6h7.6M60.3 45.2h-7.6l5.7-5.7v11.4M65.1 45.2h5.7" fill="none" stroke="#fff" stroke-width="2"/>
<g font-size="8.6" fill="#800000">
<text x="70.5" y="16.3">1</text>
<text x="162.3" y="16.3">2</text>
<text x="254" y="16.3">3</text>
<text x="345.8" y="16.3">4</text>
<text x="20.2" y="53">A</text>
<text x="395.2" y="53">A</text>
<text x="20.2" y="118.3">B</text>
<text x="395.2" y="118.3">B</text>
<text x="20" y="183.7">C</text>
<text x="395" y="183.7">C</text>
<text x="20" y="249.1">D</text>
<text x="395" y="249.1">D</text>
<text x="70.5" y="285.7">1</text>
<text x="162.3" y="285.7">2</text>
<text x="254" y="285.7">3</text>
<text x="345.8" y="285.7">4</text>
</g>
<g font-size="5.8" fill="#808080">
<text x="207.7" y="87.6">HV</text>
<text x="98.1" y="95.5">PH1</text>
<text x="314.7" y="95.5">PH2</text>
<text x="211.9" y="98.1">A</text>
<text x="112.9" y="102.1">K0</text>
<text x="112.9" y="107.4">K9</text>
<text x="112.9" y="112.6">K8</text>
<text x="172.1" y="110">K0</text>
<text x="112.9" y="117.9">K7</text>
<text x="172.1" y="115.3">K1</text>
<text x="112.9" y="123.2">K6</text>
<text x="172.1" y="125.8">K3</text>
<text x="172.1" y="120.6">K2</text>
<text x="241.8" y="123.2">K10</text>
<text x="112.9" y="128.5">K5</text>
<text x="172.1" y="131.1">K4</text>
<text x="242.2" y="128.5">K11</text>
<text x="299.9" y="128.5">K10</text>
<text x="112.9" y="133.8">K4</text>
<text x="172.1" y="136.4">K5</text>
<text x="241.8" y="133.8">K12</text>
<text x="299.9" y="133.8">K11</text>
<text x="112.9" y="139.1">K3</text>
<text x="172.1" y="141.7">K6</text>
<text x="241.8" y="139.1">K13</text>
<text x="299.9" y="139.1">K12</text>
<text x="112.9" y="144.3">K2</text>
<text x="112.9" y="149.6">K1</text>
<text x="172.1" y="147">K7</text>
<text x="241.8" y="144.3">K14</text>
<text x="299.9" y="144.3">K13</text>
<text x="299.9" y="149.6">K14</text>
<text x="172.1" y="152.3">K8</text>
<text x="172.1" y="157.5">K9</text>
<text x="116.1" y="170.7">HV</text>
</g>
<g font-size="5" fill="#808080">
<text x="102.9" y="101.3">1</text>
<text x="317.8" y="101.3">1</text>
<text x="102.9" y="106.6">2</text>
<text x="317.8" y="106.6">2</text>
<text x="102.9" y="111.9">3</text>
<text x="317.8" y="111.9">3</text>
<text x="102.9" y="117.2">4</text>
<text x="317.8" y="117.2">4</text>
<text x="102.9" y="122.5">5</text>
<text x="317.8" y="122.5">5</text>
<text x="102.9" y="127.7">6</text>
<text x="317.8" y="127.7">6</text>
<text x="102.9" y="133">7</text>
<text x="317.8" y="133">7</text>
<text x="102.9" y="138.3">8</text>
<text x="102.9" y="143.6">9</text>
<text x="317.8" y="138.3">8</text>
<text x="317.8" y="143.6">9</text>
<text x="102.9" y="148.9">10</text>
<text x="315.3" y="148.9">10</text>
<text x="102.9" y="154.2">11</text>
<text x="315.7" y="154.2">11</text>
<text x="102.9" y="159.4">12</text>
<text x="315.3" y="159.4">12</text>
<text x="102.9" y="164.7">13</text>
<text x="315.3" y="164.7">13</text>
<text x="102.9" y="170">14</text>
<text x="315.3" y="170">14</text>
</g>
<g font-size="4.1" fill="#808080">
<text x="209.5" y="104.7">K8</text>
<text x="200.3" y="115.3">K1</text>
<text x="219" y="115.3">K7</text>
<text x="193.7" y="125.8">K9</text>
<text x="212.4" y="120.6">K0</text>
<text x="222.2" y="125.8">K13</text>
<text x="197.1" y="132.5">K2</text>
<text x="221.2" y="132.5">K6</text>
<text x="193.4" y="141.7">K10</text>
<text x="222.2" y="141.7">K12</text>
<text x="211.7" y="149.6">K4</text>
<text x="199.2" y="154.9">K3</text>
<text x="217.2" y="154.9">K5</text>
<text x="207.4" y="165.5">K11</text>
<text x="207.2" y="173.4">K14</text>
</g>
</svg>
